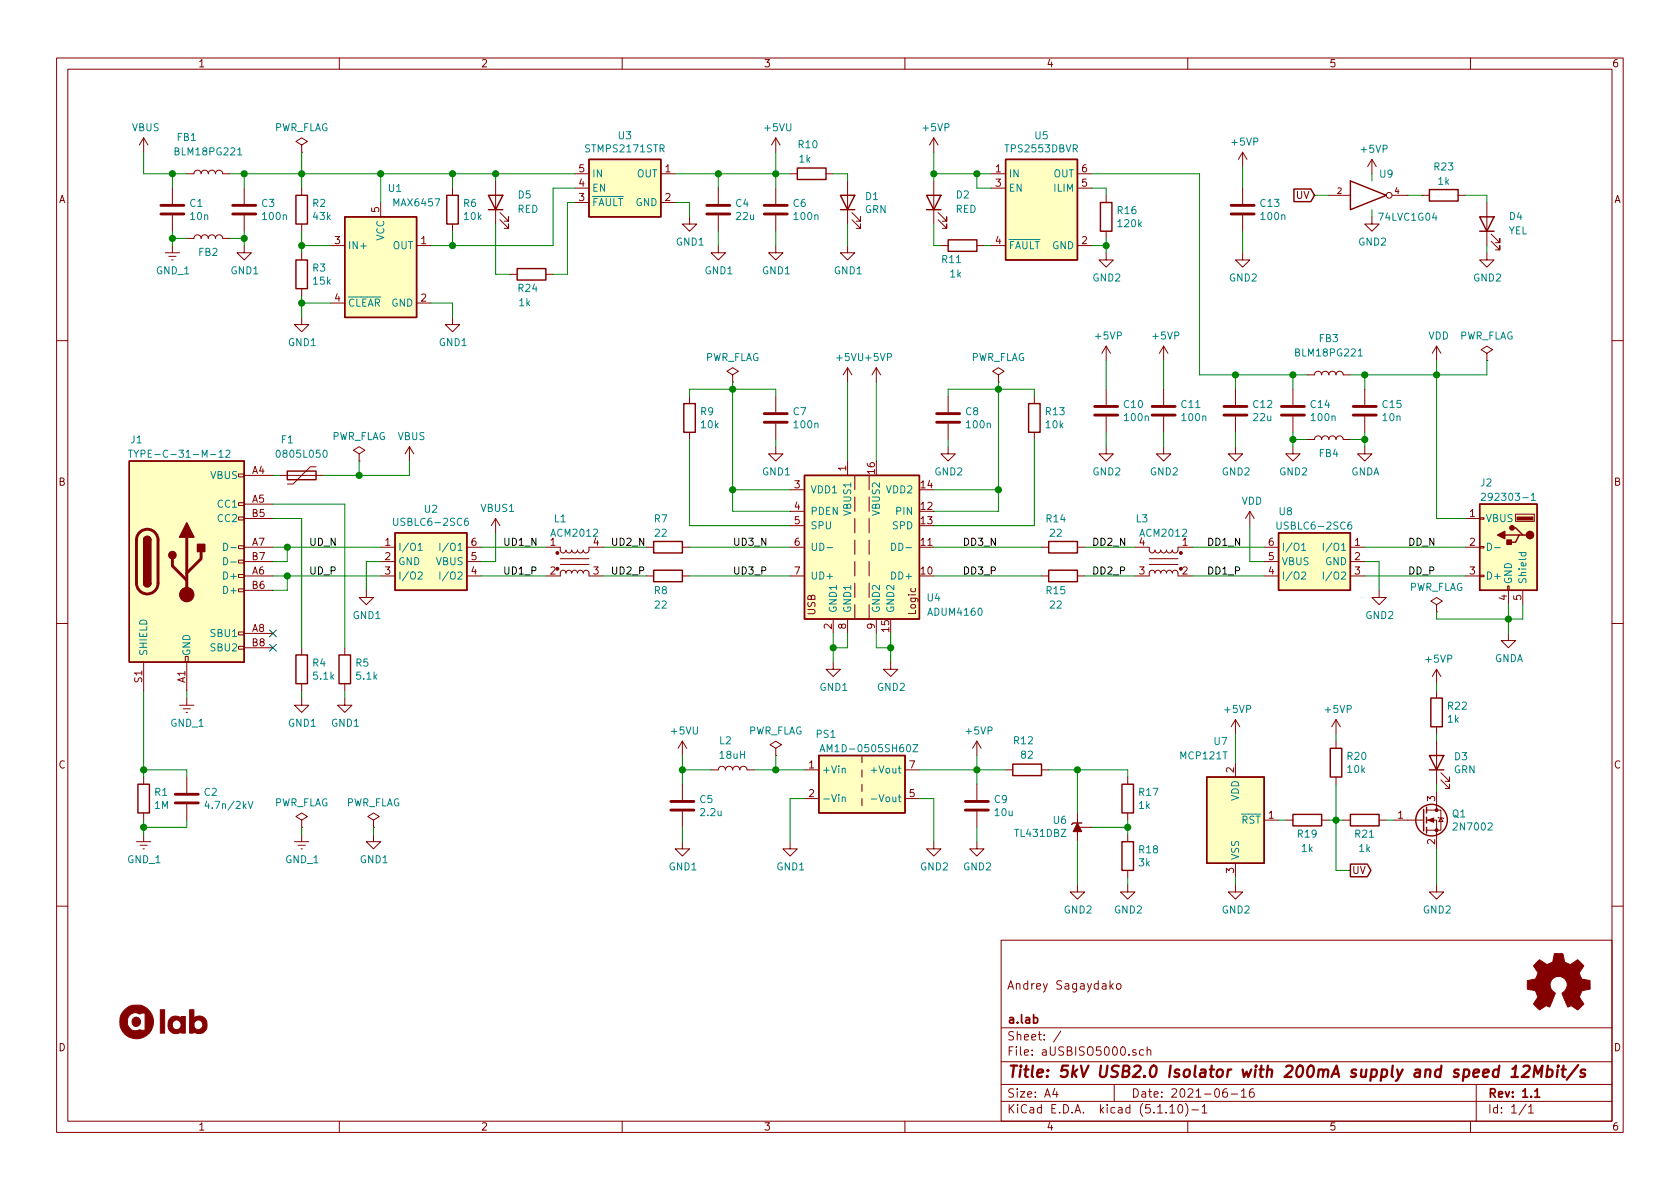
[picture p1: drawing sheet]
<svg xmlns="http://www.w3.org/2000/svg" width="297mm" height="210mm" viewBox="0 0 297 210" stroke-linecap="round" stroke-linejoin="round" font-family="sans-serif">
<g fill="none" stroke="#840000" stroke-width=".18">
<path d="M10 10.3h277v189.9h-277zM12 12.2h273v186.1h-273zM60 10.3v1.9M110 10.3v1.9M160 10.3v1.9M210 10.3v1.9M260 10.3v1.9M25.4 24.4l-.8 1.2M25.4 24.4v2.5M25.4 24.4l.8 1.2M30.5 33.3v2.8M30.5 38.1v2.8"/>
<path d="M33 30.7h1.3a.63 .63 0 0 1 .6-.6 .63 .63 0 0 1 .7 .6 .63 .63 0 0 1 .6-.6 .63 .63 0 0 1 .6 .6 .63 .63 0 0 1 .7-.6 .63 .63 0 0 1 .6 .6 .63 .63 0 0 1 .6-.6 .63 .63 0 0 1 .7 .6h1.2M43.2 33.3v2.8M43.2 38.1v2.8M53.3 25.6l1.1-.6-1.1-.6-1 .6 1 .6v1.3M53.3 26.9h.1M53.3 33.3v1.2M53.3 39.6v1.3M67.3 35.8v2.5M80 33.3v1.2M80 39.6v1.3M87.6 32v7.6M88.4 38.9l1.5 1.5v-.8v.8h-.7"/>
<path d="M88.4 37.6l1.5 1.5v-.8v.8h-.7M101.6 30.7h2.5M101.6 33.3h2.5M101.6 35.8h2.5M116.8 30.7h2.6M116.8 35.8h2.6M121.9 38.3v1.3h1.3l-1.3 1.3-1.3-1.3h1.3M127 33.3v2.8M127 38.1v2.8M137.2 24.4l-.8 1.2M137.2 24.4v2.5M137.2 33.3v2.8"/>
<path d="M137.2 38.1v2.8M137.2 24.4l.7 1.2M139.7 30.7h1.3M146 30.7h1.3M149.9 32v7.6M150.6 38.9l1.5 1.5v-.8v.8h-.7M150.6 37.6l1.5 1.5v-.8v.8h-.7M165.1 24.4v2.5M165.1 32v7.6M165.1 24.4l-.8 1.2M165.1 24.4l.8 1.2M165.9 38.9l1.5 1.5v-.8v.8h-.8"/>
<path d="M165.9 37.6l1.5 1.5v-.8v.8h-.8M175.3 30.7h2.5M175.3 33.3h2.5M190.5 30.7h2.5M190.5 33.3h2.5M195.6 34.5v1.3M219.7 26.9v2.6M219.7 33.3v2.8M219.7 38.1v2.8M219.7 26.9l-.8 1.3M219.7 26.9l.8 1.3M234.9 34.5h3.9"/>
<path d="M242.6 38.3v1.3h1.2l-1.2 1.3-1.3-1.3h1.3M242.6 28.2l-.8 1.3M242.6 28.2v2.5M242.6 28.2l.7 1.3M246.1 34.5h2.8M251.5 34.5h1.2M257.8 34.5h1.3M262.9 35.8v7.6M29.2 44.7h2.5M29.8 45.3h1.3M30.4 46h.2M30.5 43.4v1.3"/>
<path d="M33 42.2h1.3a.63 .63 0 0 1 .6-.7 .63 .63 0 0 1 .7 .7 .63 .63 0 0 1 .6-.7 .63 .63 0 0 1 .6 .7 .63 .63 0 0 1 .7-.7 .63 .63 0 0 1 .6 .7 .63 .63 0 0 1 .6-.7 .63 .63 0 0 1 .7 .7h1.2M43.2 43.4v1.3h1.2l-1.2 1.3-1.3-1.3h1.3M53.3 56.1v1.3h1.3l-1.3 1.3-1.2-1.3h1.2M53.3 44.7v1.3M53.3 51v1.3M58.4 43.4h2.6M58.4 53.6h2.6M73.7 43.4h2.5M73.7 53.6h2.5M80 56.1v1.3h1.3l-1.3 1.3-1.3-1.3h1.3M90.2 48.5h1.2M96.5 48.5h1.3"/>
<path d="M127 43.4v1.3h1.3l-1.3 1.3-1.3-1.3h1.3M137.2 43.4v1.3h1.2l-1.2 1.3-1.3-1.3h1.3M149.9 43.4v1.3h1.2l-1.2 1.3-1.3-1.3h1.3M166.4 43.4h1.2M172.7 43.4h1.3M175.3 43.4h2.5M190.5 43.4h2.5M195.6 44.7v1.3h1.2l-1.2 1.2-1.3-1.2h1.3M195.6 40.9v1.3M219.7 44.7v1.3h1.3l-1.3 1.2-1.3-1.2h1.3M262.9 44.7v1.3h1.3l-1.3 1.2-1.3-1.2h1.3M263.7 42.7l1.5 1.5v-.8v.8h-.8"/>
<path d="M263.7 41.4l1.5 1.5v-.7v.7h-.8M10 60.2h2M72.4 79l-.8 1.3M72.4 79v2.5M72.4 79l.8 1.3M121.9 70.1v1.3M121.9 76.4v1.3M129.5 66.3l1.1-.6-1.1-.7-1 .7 1 .6v1.3M129.5 67.6h.1M137.2 79v1.3h1.2l-1.2 1.2-1.3-1.2h1.3M137.2 70.1v2.8M137.2 74.9v2.8"/>
<path d="M149.9 65v2.6M149.9 65l-.8 1.3M149.9 65l.7 1.3M154.9 65l-.7 1.3M154.9 65v2.6M154.9 65l.8 1.3M167.6 79v1.3h1.3l-1.3 1.2-1.2-1.2h1.2M167.6 70.1v2.8M167.6 74.9v2.8M176.5 66.3l1-.6-1-.7-1 .7 1 .6v1.3M176.5 67.6h.1M182.9 70.1v1.3"/>
<path d="M182.9 76.4v1.3M195.6 79v1.3h1.2l-1.2 1.2-1.3-1.2h1.3M195.6 61.2l-.8 1.3M195.6 61.2v2.5M195.6 68.8v2.8M195.6 73.7v2.7M195.6 61.2l.7 1.3M205.7 79v1.3h1.3l-1.3 1.2-1.2-1.2h1.2M205.7 61.2l-.7 1.3M205.7 61.2v2.5M205.7 68.8v2.8M205.7 73.7v2.7"/>
<path d="M205.7 61.2l.8 1.3M218.4 79v1.3h1.3l-1.3 1.2-1.2-1.2h1.2M218.4 68.8v2.8M218.4 73.7v2.7M228.6 79v1.3h1.3l-1.3 1.2-1.3-1.2h1.3M228.6 68.8v2.8M228.6 73.7v2.7M231.1 66.3h1.3a.63 .63 0 0 1 .6-.6 .63 .63 0 0 1 .7 .6 .63 .63 0 0 1 .6-.6 .63 .63 0 0 1 .6 .6 .63 .63 0 0 1 .7-.6 .63 .63 0 0 1 .6 .6 .63 .63 0 0 1 .7-.6 .63 .63 0 0 1 .6 .6h1.3M231.1 77.7h1.3a.63 .63 0 0 1 .6-.6 .63 .63 0 0 1 .7 .6 .63 .63 0 0 1 .6-.6 .63 .63 0 0 1 .6 .6 .63 .63 0 0 1 .7-.6 .63 .63 0 0 1 .6 .6 .63 .63 0 0 1 .7-.6 .63 .63 0 0 1 .6 .6h1.3M241.3 79v1.3h1.3l-1.3 1.2-1.3-1.2h1.3M241.3 68.8v2.8M241.3 73.7v2.7"/>
<path d="M254 61.2v2.5M254 61.2l-.8 1.3M254 61.2l.8 1.3M262.9 62.5l1-.7-1-.6-1 .6 1 .7v1.2M262.9 63.7h.1M285 60.2h2M42.2 99.1h1v.5h-1zM42.2 96.5h1v.5h-1zM42.2 91.4h1v.5h-1zM42.2 88.9h1v.5h-1zM42.2 83.8h1v.5h-1zM43.2 96.8h5.1"/>
<path d="M43.2 91.7h5.1M43.2 84.1h5.1M43.2 89.1h5.1M43.2 99.3h5.1M49.5 84.1h7.6M55.9 82.5h-1l-3.1 3.1h-1M63.5 80.3l1-.7-1-.6-1 .6 1 .7v1.2M63.5 81.5h.1M67.3 96.8h2.5M67.3 99.3h2.5M82.5 96.8h2.6M82.5 99.3h2.6"/>
<path d="M87.6 91.7v2.5M87.6 91.7l-.7 1.3M87.6 91.7l.8 1.3M96.5 96.8h2.6v.7l.4 .3 .4-.1 .2-.4 .1 .3 .3 .2 .4-.1 .2-.4 .1 .3 .3 .2 .4-.1 .2-.4 .3 .5 .5-.1 .2-.4 .2 .4 .4 .1 .4-.3v-.7h2.6M99.1 98.8h5M99.1 99.8h5M114.3 96.8h1.3M120.6 96.8h1.3M139.7 96.8h2.5M139.7 86.6h2.5M139.7 90.4h2.5M139.7 93h2.5"/>
<path d="M149.9 81.5v2.6M151.1 84.1v2.5M151.1 91.7v2.5M151.1 95.5v2.5M151.1 99.3v2.5M153.7 84.1v2.5M153.7 91.7v2.5M153.7 95.5v2.5M153.7 99.3v2.5M184.1 96.8h1.3M190.5 96.8h1.3M200.7 96.8h2.5v.7l.4 .3 .4-.1 .2-.4 .1 .3 .3 .2 .4-.1 .2-.4 .1 .3 .4 .2 .3-.1 .2-.4 .4 .5 .5-.1 .2-.4 .1 .4 .5 .1 .4-.3v-.7h2.5"/>
<path d="M203.2 98.8h5.1M203.2 99.8h5.1M221 90.4l-.8 1.3M221 90.4v2.6M221 90.4l.7 1.3M223.5 96.8h2.6M223.5 99.3h2.6M238.8 96.8h2.5M238.8 99.3h2.5M259.1 96.8h2.5M259.1 91.7h2.5M261.6 96.6h.8v.3h-.8z"/>
<path d="M261.6 91.6h.8v.2h-.8zM268 90.9h3.3v1.3h-3.3zM10 110.3h2M25.4 117.1v5.1M32.8 116.1h.5v1h-.5zM33 117.1v5.1M42.2 114.3h1v.5h-1zM42.2 111.8h1v.5h-1zM42.2 104.1h1v.5h-1zM42.2 101.6h1v.5h-1zM43.2 101.8h5.1M43.2 112h5.1"/>
<path d="M43.2 104.4h5.1M43.2 114.5h5.1M53.3 114.5v1.3M61 114.5v1.3M64.8 104.4v1.3h1.2l-1.2 1.2-1.3-1.2h1.3M67.3 101.8h2.5M82.5 101.8h2.6M96.5 101.8h2.6v-.6l.4-.4 .4 .2 .2 .3 .1-.3 .3-.2 .4 .2 .2 .3 .1-.3 .3-.2 .4 .2 .2 .3 .1-.3 .3-.2 .4 .2 .2 .3 .2-.4 .4-.1 .4 .4v.6h2.6M114.3 101.8h1.3M120.6 101.8h1.3M139.7 101.8h2.5M147.3 117.1v1.3h1.3l-1.3 1.2-1.3-1.2h1.3"/>
<path d="M147.3 109.5v2.5M149.9 109.5v2.5M151.1 103.1v2.6M151.1 106.9v2.6M153.7 106.9v2.6M154.9 109.5v2.5M157.5 117.1v1.3h1.2l-1.2 1.2-1.3-1.2h1.3M184.1 101.8h1.3M190.5 101.8h1.3M200.7 101.8h2.5v-.6l.4-.4 .4 .2 .2 .3 .1-.3 .3-.2 .5 .2 .1 .3 .2-.3 .2-.2 .5 .2 .1 .3 .2-.3 .3-.2 .4 .2 .2 .3 .2-.4 .3-.1 .5 .4v.6h2.5M223.5 101.8h2.6M238.8 101.8h2.5"/>
<path d="M243.8 104.4v1.3h1.3l-1.3 1.2-1.2-1.2h1.2M254 106.9l1-.6-1-.6-1 .6 1 .6v1.3M254 108.2h.1M254 118.4v2.5M254 118.4l-.8 1.2M254 118.4l.8 1.2M259.1 101.8h2.5M261.6 101.7h.8v.3h-.8zM266.6 103.6h.2v.8h-.2zM266.7 112v1.3h1.3l-1.3 1.2-1.3-1.2h1.3M266.7 104.4v2.5M269.2 104.4v2.5"/>
<path d="M285 110.3h2M25.4 137.4v1.3M31.7 124.7h2.6M32.4 125.3h1.3M32.9 126h.2M33 123.4v1.3M33 137.4v2.8M53.3 123.4v1.3h1.3l-1.3 1.3-1.2-1.3h1.2M53.3 120.9v1.3M61 123.4v1.3h1.2l-1.2 1.3-1.3-1.3h1.3M61 120.9v1.3M120.6 131.1v2.5"/>
<path d="M120.6 138.7v2.8M120.6 131.1l-.7 1.2M120.6 131.1l.8 1.2M125.7 136.1h1.3a.63 .63 0 0 1 .6-.6 .63 .63 0 0 1 .7 .6 .63 .63 0 0 1 .6-.6 .63 .63 0 0 1 .6 .6 .63 .63 0 0 1 .7-.6 .63 .63 0 0 1 .6 .6 .63 .63 0 0 1 .6-.6 .63 .63 0 0 1 .7 .6h1.2M137.2 132.3l1-.6-1-.6-1.1 .6 1.1 .6v1.3M137.2 133.6h.1M142.2 136.1h2.6M152.4 133.6v1.3M152.4 136.1v1.3M152.4 138.7v1.2M160 136.1h2.6M172.7 131.1l-.7 1.2"/>
<path d="M172.7 131.1v2.5M172.7 138.7v2.8M172.7 131.1l.8 1.2M177.8 136.1h1.3M184.1 136.1h1.3M199.4 137.4v1.3M218.4 127.2v2.6M218.4 134.9v2.5M218.4 127.2l-.7 1.3M218.4 127.2l.8 1.3M236.2 127.2v2.6M236.2 131.1v1.2"/>
<path d="M236.2 137.4v1.3M236.2 127.2l-.7 1.3M236.2 127.2l.8 1.3M254 122.2v1.2M254 128.5v1.3M254 131.1v7.6M254 139.9v3.4M254.8 137.9l1.5 1.5v-.7v.7h-.8M254.8 136.6l1.5 1.6v-.8v.8h-.8M24.1 148.8h2.6M24.8 149.5h1.2M25.3 150.1h.2"/>
<path d="M25.4 143.8v1.2M25.4 147.6v1.2M33 142.2v2.8M52.1 148.8h2.5M52.7 149.5h1.3M53.2 150.1h.3M53.3 145l1.1-.6-1.1-.6-1 .6 1 .6v1.3M53.3 146.3h.1M53.3 147.6v1.2M66 147.6v1.2h1.3l-1.3 1.3-1.2-1.3h1.2M66 145l1.1-.6-1.1-.6-1 .6 1 .6v1.3M66 146.3h.1"/>
<path d="M120.6 148.8v1.3h1.3l-1.3 1.3-1.2-1.3h1.2M120.6 143.5v2.8M139.7 148.8v1.3h1.3l-1.3 1.3-1.3-1.3h1.3M142.2 141.2h2.6M152.4 141.2v1.3M160 141.2h2.6M165.1 148.8v1.3h1.3l-1.3 1.3-1.3-1.3h1.3M172.7 148.8v1.3h1.3l-1.3 1.3-1.3-1.3h1.3M172.7 143.5v2.8M190.5 145v2.6M190.5 156.5v1.2h1.3l-1.3 1.3-1.3-1.3h1.3M190.5 143.8v5"/>
<path d="M190.5 146.3h2.5M199.4 156.5v1.2h1.3l-1.3 1.3-1.3-1.3h1.3M199.4 143.8v1.2M199.4 147.6v1.2M199.4 153.9v1.3M218.4 156.5v1.2h1.3l-1.3 1.3-1.2-1.3h1.2M218.4 152.6v2.6M223.5 145h2.6M227.3 145h1.3M233.7 145h1.2M237.5 145h1.3M243.8 145h1.3"/>
<path d="M246.4 145h5.3M252.2 145h1.8v5.1M252.2 143.3h2.6v3.5h-2.6M254 156.5v1.2h1.3l-1.3 1.3-1.3-1.3h1.3M254.3 144.5l.1 .1h.7l.2 .2M254.8 144.6l.3 .7h-.7zM10 160.2h2M177 166.3h108v32h-108zM196.4 174.4l.4 .5M196.8 173.9l-.5 .6M197.5 174.1l.2-.2 .4 .2v.7l-.2 .1-.4-.1zM285 160.2h2"/>
<path d="M60 198.3v1.9M110 198.3v1.9M160 198.3v1.9M177 194.8h108M177 191.8h108M177 187.8h108M177 181.8h108M186.5 192.5l-.4 1h1M186.8 193v1M187.6 182.3l-1.3 2M197 191.8v3M200.8 185.7a.37 .37 0 0 0-.5 .1v.2l.5 .2 .1 .1-.2 .3-.4-.1"/>
<path d="M202.2 185.7l-.4-.1-.3 .3v.6l.3 .1 .4-.1M202.8 185.7h.1a.37 .37 0 0 1 .6 .1v.8M202.8 185.1v1.5M206.8 195.8l.5-.5v1.5M206.8 196.8h.9M208.5 195.4l.1-.1a.8 .8 0 0 1 .5 .8 .8 .8 0 0 1-.5 .7 1 1 0 0 1-.1-1.4zM209.6 195.1a1.71 1.71 0 0 1 0 2.3M210 198.3v1.9M210.7 196.3h1.2M212.5 195.8l.5-.5v1.5M212.5 196.8h.9M216.9 192.5a.62 .62 0 0 0-.7 .7l.1 .7 .2 .1 .5-.1v-.5l-.1-.2-.4-.1-.3 .3"/>
<path d="M217.7 193.5h1.1M219.5 193l.4-.5v1.5M219.5 194h.8M221.6 192.5a.59 .59 0 0 0-.7 .7l.1 .7 .2 .1 .5-.1 .1-.5-.2-.2-.4-.1-.3 .3M260 198.3v1.9M261 191.8v6.5M269.8 195.2l-1.2 2M270.3 195.8l.4-.5v1.5M270.3 196.8h.8"/>
<circle cx="245.6" cy="34.5" r=".51"/>
</g>
<path d="M182.8 180l.4-.1 .3 .3-.2 .6h-.5M271.4 193l.4-.5v1.5M271.4 194h.8" fill="none" stroke="#840000" stroke-width=".3"/>
<path d="M267.2 190.4h1.2M267.4 189l.6-.6-.2 2M269.4 188.6l.3-.2h.5l.2 .2 .1 .4-.2 .3-1.3 1.1h1.3M271.1 190.4l.3-2 .5 1.5 .8-1.5-.2 2M273.6 189.2a.68 .68 0 0 1 .8 .1v.8a.66 .66 0 0 1-.9 .2M273.7 188.4l-.3 2M275.4 189.1l-.1 1.3M275.5 188.4l-.1 .1 .1 .1v-.2v.2M276.1 189.1h.8M276.5 188.4l-.2 1.8v.1l.4 .1M279 188.3l-2 2.6M280.3 189.2l-.5-.1-.2 .1-.1 .3 .2 .3 .5 .1 .1 .3-.2 .1-.2 .1-.5-.1" fill="none" stroke="#840000" stroke-width=".41"/>
<g fill="none" stroke="#840000" stroke-width=".25">
<path d="M52.3 34.5h2.1v5.1h-2.1zM61 38.3h12.7v17.8h-12.7zM79 34.5h2v5.1h-2zM86.4 34.5h2.5l-1.3 2.6zM86.4 37.1h2.5M104.1 28.2h12.7v10.1h-12.7zM141 29.7h5v2h-5zM148.6 34.5h2.5l-1.2 2.6zM148.6 37.1h2.5M163.8 34.5h2.6l-1.3 2.6zM163.8 37.1h2.6M177.8 28.2h12.7v17.8h-12.7z"/>
<path d="M194.6 35.8h2v5.1h-2zM228.8 33.4h3l.6 1.1-.6 1.2h-3zM238.8 32l6.3 2.5-6.3 2.6zM252.7 33.5h5.1v2.1h-5.1zM261.6 38.3h2.6l-1.3 2.6zM52.3 46h2.1v5h-2.1zM91.4 47.5h5.1v2h-5.1zM167.6 42.4h5.1v2h-5.1zM261.6 40.9h2.6M120.9 71.4h2v5h-2zM181.9 71.4h2v5h-2zM22.9 81.5h20.3v35.6h-20.3z"/>
<path d="M25.4 95.5a.63 .63 0 0 1 .6-.6 .63 .63 0 0 1 .7 .6M50.8 83.3h5.1v1.5h-5.1zM69.8 94.2h12.7v10.2h-12.7zM115.6 95.8h5v2h-5zM142.2 84.1h20.4v25.4h-20.4zM185.4 95.8h5.1v2h-5.1zM226.1 94.2h12.7v10.2h-12.7zM261.6 89.1h10.2v15.3h-10.2zM266.1 94.6h2.5M267.3 93.3h.7l1.2 1.3h.7M269.2 94.6h-.6l-.6 1.3h-1.3M25.4 103.1a.63 .63 0 0 0 .6 .7 .63 .63 0 0 0 .7-.7"/>
<path d="M52.3 115.8h2.1v5.1h-2.1zM59.9 115.8h2.1v5.1h-2.1zM115.6 100.8h5v2.1h-5zM185.4 100.8h5.1v2.1h-5.1zM24.4 138.7h2v5.1h-2zM144.8 133.6h15.2v10.2h-15.2zM179.1 135.1h5v2.1h-5zM198.4 138.7h2v5.1h-2zM213.4 137.4h10.1v15.2h-10.1zM235.2 132.3h2v5.1h-2zM252.7 133.6h2.6l-1.3 2.5zM252.7 136.1h2.6"/>
<path d="M253 123.4h2v5.1h-2zM191.3 145.5h-1.6l-.2 .3M198.4 148.8h2v5.1h-2zM228.6 144h5.1v2h-5.1zM238.8 144h5v2h-5zM238.8 152.8h3l.6 1.1-.6 1.1h-3zM251.7 143.1v3.8M252.2 142.7v1.1M252.2 144.5v1M252.2 146.3v1"/>
<circle cx="253.1" cy="145" r="2.79"/>
</g>
<g fill="#ffffc2" stroke="#ffffc2" stroke-width=".18">
<path d="M61 38.3h12.7v17.8h-12.7z"/>
<path d="M144.8 133.6h15.2v10.2h-15.2z"/>
<path d="M213.4 137.4h10.1v15.2h-10.1z"/>
<path d="M261.6 89.1h10.2v15.3h-10.2z"/>
<path d="M177.8 28.2h12.7v17.8h-12.7z"/>
<path d="M104.1 28.2h12.7v10.1h-12.7z"/>
<path d="M22.9 81.5h20.3v35.6h-20.3z"/>
<path d="M142.2 84.1h20.4v25.4h-20.4z"/>
<path d="M226.1 94.2h12.7v10.2h-12.7z"/>
<path d="M69.8 94.2h12.7v10.2h-12.7z"/>
</g>
<g fill="none" stroke="#840000" stroke-width=".51">
<path d="M28.4 37.8h4.1M28.4 36.3h4.1M41.1 37.8h4.1M41.1 36.3h4.1M125 37.8h4M125 36.3h4M135.1 37.8h4.1M135.1 36.3h4.1M217.7 37.8h4M217.7 36.3h4M135.1 74.7h4.1M135.1 73.1h4.1"/>
<path d="M165.6 74.7h4.1M165.6 73.1h4.1M193.5 73.4h4.1M193.5 71.9h4.1M203.7 73.4h4.1M203.7 71.9h4.1M216.4 73.4h4.1M216.4 71.9h4.1M226.6 73.4h4M226.6 71.9h4M239.3 73.4h4M239.3 71.9h4"/>
<path d="M24.6 94.3a1.9 1.9 0 0 1 2.1-.6 1.9 1.9 0 0 1 1.2 1.8v7.6a1.9 1.9 0 0 1-1.9 1.9 1.9 1.9 0 0 1-1.9-1.9v-7.8l.1-.5zM30.5 98.8v1.3l2.5 2.5M33 95v10.2M35.6 97.5v1.3l-2.6 2.5M31 142h4.1M31 140.5h4.1M118.6 143.3h4.1M118.6 141.7h4.1M170.7 143.3h4.1M170.7 141.7h4.1"/>
</g>
<g fill="none" stroke="#008484" stroke-width=".18">
<path d="M42 27.4h.7M22.7 79.6h.7M23.1 79.6v1.3M23.7 79.6l.4 .7 .4-.7M39.9 79.7l.5-.1 .3 .4-.8 .9h.8M57.3 79.7l.1-.1a.67 .67 0 0 1 .5 .6 .67 .67 0 0 1-.5 .7 .83 .83 0 0 1-.1-1.2zM240.1 63h.8M24.1 80.3v.6M38.7 80.9h.7M39.5 96.1a.64 .64 0 0 1 .8 .6 .64 .64 0 0 1-.8 .6zM39.5 98.6a.64 .64 0 0 1 .8 .6 .64 .64 0 0 1-.8 .7zM40.8 96.8h1"/>
<path d="M40.8 99.4h1M69.6 91.6v1.1l.2 .2h.4l.1-.2v-1.1M73.9 96.4l.4-.3v1.2M73.9 97.3h.8M77.8 96.1v1.2M79.3 96l-1.1 1.6M82.7 91.6l-.4 .1a.87 .87 0 0 0 0 1.2l.5-.1v-.6l-.5-.1-.2 .3M146.2 96.8h1M157.7 96.1a.64 .64 0 0 1 .7 .6 .64 .64 0 0 1-.7 .6zM225.8 92.3v1l.2 .3 .4-.1 .1-.2v-1M230.1 96.4l.4-.3v1.2M230.1 97.3h.8"/>
<path d="M234 96.1v1.2M235.5 96l-1.1 1.6M238.9 92.3l-.4 .1a.87 .87 0 0 0 0 1.2l.5-.2v-.5l-.5-.1-.2 .2M261.9 87.3l.5-.1 .2 .1v.3v.2l-.8 .7h.8M263 96.1a.64 .64 0 0 1 .7 .6 .64 .64 0 0 1-.7 .6zM264.3 96.8h1M268.5 97.7h1.3M269 97.7v.4l.2 .2 .5-.1v-.5M270.7 87.6l.4-.4v1.3M270.7 88.5h.8M73.9 101.3l.5-.2 .3 .4-.1 .2-.7 .7h.8M77.8 101.1v1.3"/>
<path d="M79.3 101.1l-1.1 1.6M79.7 101.3a.45 .45 0 0 1 .7 0 .88 .88 0 0 1-.2 1.1h-.4a1.07 1.07 0 0 1-.1-1.1zM81 101.3l.5-.2 .2 .2v.2v.2l-.8 .7h.8M230.1 101.3l.5-.2 .3 .4-.1 .2-.7 .7h.8M234 101.1v1.3M235.5 101.1l-1.1 1.6M235.9 101.3a.45 .45 0 0 1 .8 0 .88 .88 0 0 1-.3 1.1h-.4a1.07 1.07 0 0 1-.1-1.1zM237.2 101.3l.5-.2 .2 .2v.2v.2l-.8 .7h.8M145 132.9l.4-1.2 .4 1.2M145.1 132.6h.6M148.9 136l.2-.1h.3l.1 .8M161.4 131.7h.9l-.9 1.2h.9"/>
<path d="M36.6 141.7l-.4 .8h.8M43.9 141.7l.4 1.3 .4-1.3M148.9 141.1l.2-.2 .3 .1 .1 .8M154.1 141.3h.9"/>
</g>
<g fill="#840000" stroke="#840000" stroke-width=".18">
<path d="M190.5 145.5l.8 1.6h-1.6z"/>
<path d="M268.2 91.4h2.8v.5h-2.8z"/>
<path d="M28.3 178.6h.8v4.1h-.8z"/>
<path d="M33.5 178.6h.8v1.4a1.46 1.46 0 0 1 1.7-.1 1.46 1.46 0 0 1 .6 1.7 1.44 1.44 0 0 1-2.2 1l-.9 .1v-1.5h.8a.81 .81 0 0 0 1.2 .7 .81 .81 0 0 0 0-1.4 .78 .78 0 0 0-.8 0 .78 .78 0 0 0-.4 .7h-.8z"/>
<path d="M30.1 180.1a1.57 1.57 0 0 1 1.9-.2l.1-.1h.7v2.9l-.8-.1a1.55 1.55 0 0 1-2.3-1.3h.7a.8 .8 0 0 0 1.1 .7 .8 .8 0 0 0 .4-1.2 .8 .8 0 0 0-1.3-.1l-.2 .6h-.7a1.47 1.47 0 0 1 .4-1.2z"/>
<path d="M22 178.6a2.99 2.99 0 0 1 4.7 .4 2.99 2.99 0 0 1-1.5 4.5 2.99 2.99 0 0 1-4-2.3v-.5h1.3a1.5 1.5 0 0 0 .7 1.4 1.5 1.5 0 0 0 1.6 0l.9 .1v-3.1l-.7 .1-.2 .1a1.45 1.45 0 0 0-1.6 0 1.45 1.45 0 0 0-.7 1.4h-1.3l.2-1.2z"/>
<path d="M271.7 170.2l.5-.5 .9 .6a.62 .62 0 0 0 1 0l.2-.1a1.62 1.62 0 0 0 .5-1.3l.1-.3 1.4 .1 .2 .7a.74 .74 0 0 0 .7 1l.5 .2 1.3-.9 1 1.1-.4 .6a.75 .75 0 0 0-.1 1.2l.2 .5 1.4 .3 .1 1.5-1.5 .3v.1a1.23 1.23 0 0 0-.3 1.2l.6 1-.1 .2-1 .9-.8-.6a.54 .54 0 0 0-.8 .1l-1.1-2.4a2.33 2.33 0 0 0 .9-1.9 1.54 1.54 0 0 0-2.5-.7 1.54 1.54 0 0 0 .4 2.5l-1.1 2.5a.69 .69 0 0 0-1.1 .1l-.6 .4-1.1-1.1 .8-1.2-.2-.5a.71 .71 0 0 0-.9-.7l-.7-.2v-1.5l.4-.1a1.11 1.11 0 0 0 1.2-.7 .72 .72 0 0 0-.2-1.2l-.4-.6z"/>
<path d="M252.5 145l1-.4v.8z"/>
<circle cx="24.1" cy="180.7" r=".79"/>
<circle cx="254" cy="146.8" r=".25"/>
<circle cx="254" cy="143.3" r=".25"/>
<circle cx="98.6" cy="97.8" r=".25"/>
<circle cx="208.8" cy="97.8" r=".25"/>
<circle cx="33" cy="105.2" r="1.27"/>
</g>
<g fill="#840000" stroke="#840000" stroke-width=".25">
<path d="M266.4 95.5h.8v.8h-.8z"/>
<path d="M264.8 94.6l1.3-.6v1.2z"/>
<path d="M25.4 103.1h1.3a.63 .63 0 0 1-.7 .7 .63 .63 0 0 1-.6-.7z"/>
<path d="M25.6 95a.63 .63 0 0 1 .7-.1 .63 .63 0 0 1 .4 .6h-1.3z"/>
<path d="M25.4 95.5h1.3v7.6h-1.3z"/>
<path d="M34.9 96.3h1.3v1.2h-1.3z"/>
<path d="M33 92.5l1.3 2.5h-2.6z"/>
<circle cx="270.5" cy="94.6" r=".63"/>
<circle cx="267.3" cy="93.3" r=".38"/>
<circle cx="30.5" cy="98.2" r=".63"/>
</g>
<g fill="none" stroke="#008400" stroke-width=".18">
<path d="M25.4 26.9v3.8h7.6M30.5 30.7v2.6M40.6 30.7h61M43.2 30.7v2.6M53.3 26.9v6.4M67.3 30.7v5.1M80 30.7v2.6M87.6 30.7v1.3M87.6 39.6v8.9h2.6M101.6 33.3h-3.8v10.1h-21.6M101.6 35.8h-1.3v12.7h-2.5M119.4 30.7h20.3"/>
<path d="M119.4 35.8h2.5v2.5M127 30.7v2.6M137.2 26.9v6.4M147.3 30.7h2.6v1.3M149.9 39.6v3.8M165.1 30.7h10.2M165.1 39.6v3.8h1.3M165.1 26.9v5.1M172.7 30.7v2.6h2.6M193 30.7h19.1v35.6h19M193 33.3h2.6v1.2M219.7 29.5v3.8"/>
<path d="M232.4 34.5h2.5M242.6 30.7v1.3M242.6 37.1v1.2M248.9 34.5h2.6M259.1 34.5h3.8v1.3M30.5 42.2h2.5M30.5 40.9v2.5M40.6 42.2h2.6M43.2 40.9v2.5M53.3 40.9v3.8M53.3 52.3v3.8M53.3 43.4h5.1"/>
<path d="M53.3 53.6h5.1M76.2 53.6h3.8v2.5M80 40.9v2.5M127 40.9v2.5M137.2 40.9v2.5M174 43.4h1.3M193 43.4h2.6M195.6 42.2v2.5M219.7 40.9v3.8M262.9 43.4v1.3M121.9 70.1v-1.3h15.3v1.3M121.9 77.7v15.3h17.8"/>
<path d="M129.5 67.6v22.8h10.2M137.2 77.7v1.3M149.9 67.6v13.9M154.9 67.6v13.9M167.6 70.1v-1.3h15.3v1.3M167.6 77.7v1.3M176.5 67.6v22.8h-11.4M182.9 77.7v15.3h-17.8M195.6 63.7v5.1M195.6 76.4v2.6M205.7 63.7v5.1M205.7 76.4v2.6"/>
<path d="M218.4 66.3v2.5M218.4 76.4v2.6M228.6 77.7h2.5M228.6 66.3v2.5M228.6 76.4v2.6M238.8 77.7h2.5M241.3 66.3v2.5M241.3 76.4v2.6M254 63.7v28h5.1M262.9 63.7v2.6h-24.1M48.3 91.7h5v22.8M48.3 96.8h19"/>
<path d="M48.3 89.1h12.7v25.4M48.3 84.1h1.2M50.8 96.8v2.5h-2.5M63.5 81.5v2.6M67.3 99.3h-2.5v5.1M72.4 81.5v2.6h-15.3M85.1 96.8h11.4M87.6 94.2v5.1h-2.5M106.7 96.8h7.6M121.9 96.8h17.8M129.5 86.6h10.2M165.1 96.8h19"/>
<path d="M165.1 86.6h11.4M191.8 96.8h8.9M210.8 96.8h12.7M221 93v6.3h2.5M241.3 99.3h2.5v5.1M241.3 96.8h17.8M48.3 101.8h19M50.8 101.8v2.6h-2.5M85.1 101.8h11.4M106.7 101.8h7.6M121.9 101.8h17.8M147.3 112v5.1"/>
<path d="M149.9 112v2.5h-2.6M154.9 112v2.5h2.6M157.5 112v5.1M165.1 101.8h19M191.8 101.8h8.9M210.8 101.8h12.7M241.3 101.8h17.8M266.7 106.9v5.1M269.2 106.9v2.6h-15.2v-1.3M25.4 136.1h7.6v1.3M25.4 122.2v15.2M33 122.2v1.2"/>
<path d="M53.3 122.2v1.2M61 122.2v1.2M120.6 136.1h5.1M120.6 133.6v5.1M133.3 136.1h8.9M137.2 133.6v2.5M162.6 136.1h15.2M172.7 133.6v5.1M185.4 136.1h14v1.3M190.5 136.1v7.7M218.4 129.8v5.1M236.2 129.8v1.3"/>
<path d="M236.2 138.7v15.2h2.6M254 120.9v1.3M254 129.8v1.3M254 138.7v1.2M25.4 145v2.6M33 145v1.3h-7.6M53.3 146.3v1.3M66 146.3v1.3M120.6 146.3v2.5M142.2 141.2h-2.5v7.6M162.6 141.2h2.5v7.6M172.7 146.3v2.5"/>
<path d="M190.5 148.8v7.7M193 146.3h6.4M199.4 145v2.6M199.4 155.2v1.3M218.4 155.2v1.3M226.1 145h1.2M234.9 145h2.6M245.1 145h1.3M254 150.1v6.4"/>
</g>
<g fill="#008400" stroke="#008400" stroke-width=".25">
<circle cx="87.6" cy="30.7" r=".51"/>
<circle cx="218.4" cy="66.3" r=".51"/>
<circle cx="127" cy="30.7" r=".51"/>
<circle cx="190.5" cy="136.1" r=".51"/>
<circle cx="43.2" cy="30.7" r=".51"/>
<circle cx="67.3" cy="30.7" r=".51"/>
<circle cx="254" cy="66.3" r=".51"/>
<circle cx="172.7" cy="136.1" r=".51"/>
<circle cx="53.3" cy="53.6" r=".51"/>
<circle cx="120.7" cy="136.1" r=".51"/>
<circle cx="53.3" cy="43.4" r=".51"/>
<circle cx="30.5" cy="30.7" r=".51"/>
<circle cx="137.2" cy="30.7" r=".51"/>
<circle cx="80" cy="43.4" r=".51"/>
<circle cx="199.4" cy="146.3" r=".51"/>
<circle cx="172.7" cy="30.7" r=".51"/>
<circle cx="176.5" cy="86.6" r=".51"/>
<circle cx="228.6" cy="77.7" r=".51"/>
<circle cx="228.6" cy="66.3" r=".51"/>
<circle cx="266.7" cy="109.5" r=".51"/>
<circle cx="241.3" cy="66.3" r=".51"/>
<circle cx="176.5" cy="68.8" r=".51"/>
<circle cx="236.2" cy="145" r=".51"/>
<circle cx="25.4" cy="136.1" r=".51"/>
<circle cx="43.2" cy="42.2" r=".51"/>
<circle cx="63.5" cy="84.1" r=".51"/>
<circle cx="30.5" cy="42.2" r=".51"/>
<circle cx="50.8" cy="96.8" r=".51"/>
<circle cx="165.1" cy="30.7" r=".51"/>
<circle cx="80" cy="30.7" r=".51"/>
<circle cx="25.4" cy="146.3" r=".51"/>
<circle cx="50.8" cy="101.8" r=".51"/>
<circle cx="53.3" cy="30.7" r=".51"/>
<circle cx="137.2" cy="136.1" r=".51"/>
<circle cx="195.6" cy="43.4" r=".51"/>
<circle cx="129.5" cy="86.6" r=".51"/>
<circle cx="241.3" cy="77.7" r=".51"/>
<circle cx="157.5" cy="114.5" r=".51"/>
<circle cx="147.3" cy="114.5" r=".51"/>
<circle cx="129.5" cy="68.8" r=".51"/>
</g>
<path d="M47.7 113.9l1.2 1.3M47.7 111.4l1.2 1.2M48.9 113.9l-1.2 1.3M48.9 111.4l-1.2 1.2" fill="none" stroke="#000084" stroke-width=".18"/>
<text font-size="2.8" fill="#840000" x="178" y="190.5">Title: 5kV USB2.0 Isolator with 200mA supply and speed 12Mbit/s</text>
<g font-size="2.1" fill="#840000">
<text x="178" y="175">Andrey Sagaydako</text>
<text x="178" y="184">Sheet: /</text>
<text x="178" y="181">a.lab</text>
<text x="178" y="186.7">File: aUSBISO5000.sch</text>
<text x="178" y="196.9">KiCad E.D.A. kicad (5.1.10)-1</text>
<text x="178" y="194.1">Size: A4</text>
<text x="200" y="194.1">Date: 2021-06-16</text>
<text x="263" y="194.1">Rev: 1.1</text>
<text x="263" y="196.9">Id: 1/1</text>
</g>
<g font-size="1.8" fill="#840000">
<text x="35" y="11.9">1</text>
<text x="85" y="11.9">2</text>
<text x="135" y="11.9">3</text>
<text x="185" y="11.9">4</text>
<text x="235" y="11.9">5</text>
<text x="285" y="11.9">6</text>
<text x="10.4" y="35.9">A</text>
<text x="102.4" y="35.6">3</text>
<text x="102.4" y="33">4</text>
<text x="102.4" y="30.5">5</text>
<text x="117.6" y="30.5">1</text>
<text x="117.6" y="35.6">2</text>
<text x="176" y="30.5">1</text>
<text x="176" y="33">3</text>
<text x="191.3" y="33">5</text>
<text x="191.3" y="30.5">6</text>
<text x="229.2" y="35.2">UV</text>
<text x="285.4" y="35.9">A</text>
<text x="67.1" y="37.6" transform="rotate(-90 67.1 37.6)">5</text>
<text x="59.2" y="43.2">3</text>
<text x="74.4" y="43.2">1</text>
<text x="176" y="43.2">4</text>
<text x="191.3" y="43.2">2</text>
<text x="59.2" y="53.3">4</text>
<text x="74.4" y="53.3">2</text>
<text x="44.6" y="83.8">A4</text>
<text x="149.6" y="83.3" transform="rotate(-90 149.6 83.3)">1</text>
<text x="154.7" y="83.8" transform="rotate(-90 154.7 83.8)">16</text>
<text x="10.4" y="85.9">B</text>
<text x="44.6" y="88.9">A5</text>
<text x="140.5" y="86.4">3</text>
<text x="162.9" y="86.4">14</text>
<text x="285.4" y="85.9">B</text>
<text x="44.6" y="91.4">B5</text>
<text x="140.5" y="90.2">4</text>
<text x="140.5" y="92.7">5</text>
<text x="162.9" y="90.2">12</text>
<text x="162.9" y="92.7">13</text>
<text x="259.9" y="91.4">1</text>
<text x="44.6" y="101.6">A6</text>
<text x="44.6" y="96.5">A7</text>
<text x="44.6" y="99.1">B7</text>
<text x="68.1" y="96.5">1</text>
<text x="68.1" y="99.1">2</text>
<text x="68.1" y="101.6">3</text>
<text x="83.3" y="101.6">4</text>
<text x="83.3" y="99.1">5</text>
<text x="83.3" y="96.5">6</text>
<text x="97.3" y="96.5">1</text>
<text x="97.3" y="101.6">2</text>
<text x="104.9" y="101.6">3</text>
<text x="104.9" y="96.5">4</text>
<text x="140.5" y="96.5">6</text>
<text x="140.5" y="101.6">7</text>
<text x="162.9" y="101.6">10</text>
<text x="162.9" y="96.5">11</text>
<text x="201.4" y="101.6">3</text>
<text x="201.4" y="96.5">4</text>
<text x="209.1" y="96.5">1</text>
<text x="209.1" y="101.6">2</text>
<text x="224.3" y="101.6">4</text>
<text x="224.3" y="99.1">5</text>
<text x="224.3" y="96.5">6</text>
<text x="239.5" y="96.5">1</text>
<text x="239.5" y="99.1">2</text>
<text x="239.5" y="101.6">3</text>
<text x="259.9" y="96.5">2</text>
<text x="259.9" y="101.6">3</text>
<text x="44.6" y="104.1">B6</text>
<text x="266.4" y="106.1" transform="rotate(-90 266.4 106.1)">4</text>
<text x="269" y="106.1" transform="rotate(-90 269 106.1)">5</text>
<text x="44.6" y="111.8">A8</text>
<text x="144.2" y="108.8" transform="rotate(-90 144.2 108.8)">USB</text>
<text x="147.1" y="111.2" transform="rotate(-90 147.1 111.2)">2</text>
<text x="149.6" y="111.2" transform="rotate(-90 149.6 111.2)">8</text>
<text x="154.7" y="111.2" transform="rotate(-90 154.7 111.2)">9</text>
<text x="157.2" y="111.7" transform="rotate(-90 157.2 111.7)">15</text>
<text x="162" y="108.7" transform="rotate(-90 162 108.7)">Logic</text>
<text x="44.6" y="114.3">B8</text>
<text x="25.1" y="120.7" transform="rotate(-90 25.1 120.7)">S1</text>
<text x="32.8" y="120.7" transform="rotate(-90 32.8 120.7)">A1</text>
<text x="10.4" y="135.9">C</text>
<text x="143" y="135.9">1</text>
<text x="160.8" y="135.9">7</text>
<text x="218.2" y="136.6" transform="rotate(-90 218.2 136.6)">2</text>
<text x="285.4" y="135.9">C</text>
<text x="143" y="141">2</text>
<text x="160.8" y="141">5</text>
<text x="253.7" y="141.7" transform="rotate(-90 253.7 141.7)">3</text>
<text x="224.3" y="144.8">1</text>
<text x="247.2" y="144.8">1</text>
<text x="253.7" y="149.3" transform="rotate(-90 253.7 149.3)">2</text>
<text x="218.2" y="154.4" transform="rotate(-90 218.2 154.4)">3</text>
<text x="239" y="154.6">UV</text>
<text x="10.4" y="185.9">D</text>
<text x="285.4" y="185.9">D</text>
<text x="35" y="199.9">1</text>
<text x="85" y="199.9">2</text>
<text x="135" y="199.9">3</text>
<text x="185" y="199.9">4</text>
<text x="235" y="199.9">5</text>
<text x="285" y="199.9">6</text>
</g>
<g font-size="1.8" fill="#008484">
<text x="23.3" y="23.2">VBUS</text>
<text x="48.4" y="23.2">PWR_FLAG</text>
<text x="135.3" y="23.2">+5VU</text>
<text x="163.3" y="23.2">+5VP</text>
<text x="31.2" y="27.5">BLM18PG221</text>
<text x="31.3" y="24.9">FB1</text>
<text x="103.7" y="26.9">STMPS2171STR</text>
<text x="109.4" y="24.6">U3</text>
<text x="141.2" y="26.2">R10</text>
<text x="141.4" y="28.7">1k</text>
<text x="178" y="26.9">TPS2553DBVR</text>
<text x="183" y="24.6">U5</text>
<text x="217.9" y="25.7">+5VP</text>
<text x="240.8" y="27">+5VP</text>
<text x="68.7" y="34">U1</text>
<text x="91.6" y="35.1">D5</text>
<text x="104.6" y="33.9">EN</text>
<text x="104.6" y="31.4">IN</text>
<text x="112.6" y="31.4">OUT</text>
<text x="153.1" y="35.4">D1</text>
<text x="169.1" y="35.1">D2</text>
<text x="178.3" y="31.4">IN</text>
<text x="178.3" y="33.9">EN</text>
<text x="186.3" y="31.4">OUT</text>
<text x="186.5" y="33.9">ILIM</text>
<text x="244" y="31.4">U9</text>
<text x="253.6" y="30.1">R23</text>
<text x="254.3" y="32.7">1k</text>
<text x="33.6" y="36.6">C1</text>
<text x="33.7" y="38.9">10n</text>
<text x="46.3" y="36.6">C3</text>
<text x="46.6" y="38.9">100n</text>
<text x="55.3" y="36.6">R2</text>
<text x="55.4" y="38.9">43k</text>
<text x="69.7" y="36.5">MAX6457</text>
<text x="82" y="36.6">R6</text>
<text x="82.1" y="38.9">10k</text>
<text x="91.5" y="37.6">RED</text>
<text x="104.6" y="36.4">FAULT</text>
<text x="112.4" y="36.4">GND</text>
<text x="130.1" y="36.6">C4</text>
<text x="130.3" y="38.9">22u</text>
<text x="140.3" y="36.6">C6</text>
<text x="140.5" y="38.9">100n</text>
<text x="152.9" y="37.7">GRN</text>
<text x="169" y="37.6">RED</text>
<text x="197.6" y="37.9">R16</text>
<text x="197.8" y="40.2">120k</text>
<text x="222.9" y="36.6">C13</text>
<text x="223.1" y="38.9">100n</text>
<text x="244" y="39">74LVC1G04</text>
<text x="266.7" y="41.4">YEL</text>
<text x="266.9" y="38.9">D4</text>
<text x="35.2" y="45.3">FB2</text>
<text x="61.5" y="44.1">IN+</text>
<text x="67.9" y="42.6" transform="rotate(-90 67.9 42.6)">VCC</text>
<text x="69.4" y="44.1">OUT</text>
<text x="119.6" y="43.4">GND1</text>
<text x="166.6" y="46.5">R11</text>
<text x="178.3" y="44.1">FAULT</text>
<text x="186.1" y="44.1">GND</text>
<text x="240.3" y="43.4">GND2</text>
<text x="27.7" y="48.5">GND_1</text>
<text x="40.9" y="48.5">GND1</text>
<text x="55.3" y="48">R3</text>
<text x="55.4" y="50.3">15k</text>
<text x="91.7" y="51.6">R24</text>
<text x="124.7" y="48.5">GND1</text>
<text x="134.8" y="48.5">GND1</text>
<text x="147.5" y="48.5">GND1</text>
<text x="168" y="49.1">1k</text>
<text x="193.3" y="49.8">GND2</text>
<text x="217.4" y="49.8">GND2</text>
<text x="260.6" y="49.8">GND2</text>
<text x="61.5" y="54.2">CLEAR</text>
<text x="69.2" y="54.2">GND</text>
<text x="91.8" y="54.1">1k</text>
<text x="51" y="61.2">GND1</text>
<text x="77.7" y="61.2">GND1</text>
<text x="124.6" y="63.8">PWR_FLAG</text>
<text x="148" y="63.8">+5VU +5VP</text>
<text x="171.6" y="63.8">PWR_FLAG</text>
<text x="193.8" y="60">+5VP</text>
<text x="203.9" y="60">+5VP</text>
<text x="229.3" y="63">BLM18PG221</text>
<text x="233.3" y="60.5">FB3</text>
<text x="252.5" y="60">VDD</text>
<text x="257.9" y="60">PWR_FLAG</text>
<text x="58.5" y="77.8">PWR_FLAG</text>
<text x="70.3" y="77.8">VBUS</text>
<text x="123.9" y="73.4">R9</text>
<text x="124" y="75.7">10k</text>
<text x="140.3" y="73.4">C7</text>
<text x="140.5" y="75.7">100n</text>
<text x="170.8" y="73.4">C8</text>
<text x="171" y="75.7">100n</text>
<text x="184.9" y="73.4">R13</text>
<text x="185" y="75.7">10k</text>
<text x="198.8" y="72.2">C10</text>
<text x="199" y="74.5">100n</text>
<text x="208.9" y="72.2">C11</text>
<text x="209.1" y="74.5">100n</text>
<text x="221.6" y="72.2">C12</text>
<text x="221.7" y="74.5">22u</text>
<text x="231.8" y="72.2">C14</text>
<text x="232" y="74.5">100n</text>
<text x="244.5" y="72.2">C15</text>
<text x="244.6" y="74.5">10n</text>
<text x="23.2" y="78.4">J1</text>
<text x="24.9" y="80.9">TYPE-C-31-M-12</text>
<text x="49.4" y="80.9">0805L050</text>
<text x="49.8" y="78.4">F1</text>
<text x="233.3" y="80.8">FB4</text>
<text x="37.3" y="84.7">VBUS</text>
<text x="38.6" y="89.8">CC1</text>
<text x="134.8" y="84.1">GND1</text>
<text x="143.3" y="87.2">VDD1</text>
<text x="156.8" y="87.2">VDD2</text>
<text x="165.3" y="84.1">GND2</text>
<text x="193.3" y="84.1">GND2</text>
<text x="203.4" y="84.1">GND2</text>
<text x="216.1" y="84.1">GND2</text>
<text x="219.5" y="89.2">VDD</text>
<text x="226.3" y="84.1">GND2</text>
<text x="238.8" y="84.1">GNDA</text>
<text x="261.8" y="86">J2</text>
<text x="263" y="88.6">292303-1</text>
<text x="38.6" y="92.3">CC2</text>
<text x="70.2" y="93">USBLC6-2SC6</text>
<text x="75.1" y="90.7">U2</text>
<text x="85.1" y="90.5">VBUS1</text>
<text x="97.6" y="94.9">ACM2012</text>
<text x="98" y="92.4">L1</text>
<text x="115.7" y="92.4">R7</text>
<text x="115.9" y="94.9">22</text>
<text x="143.3" y="91.1">PDEN</text>
<text x="143.3" y="93.6">SPU</text>
<text x="150.5" y="91" transform="rotate(-90 150.5 91)">VBUS1</text>
<text x="155.6" y="91" transform="rotate(-90 155.6 91)">VBUS2</text>
<text x="157.9" y="93.6">SPD</text>
<text x="158.6" y="91.1">PIN</text>
<text x="185.1" y="92.4">R14</text>
<text x="185.7" y="94.9">22</text>
<text x="200.9" y="92.4">L3</text>
<text x="201.8" y="94.9">ACM2012</text>
<text x="226.2" y="91.1">U8</text>
<text x="226.3" y="93.6">USBLC6-2SC6</text>
<text x="262.6" y="92.3">VBUS</text>
<text x="70.4" y="97.4">I/O1</text>
<text x="70.4" y="99.9">GND</text>
<text x="77.1" y="99.9">VBUS</text>
<text x="78.7" y="97.4">I/O1</text>
<text x="143.3" y="97.4">UD-</text>
<text x="158.4" y="97.4">DD-</text>
<text x="226.6" y="99.9">VBUS</text>
<text x="226.6" y="97.4">I/O1</text>
<text x="234.3" y="99.9">GND</text>
<text x="234.9" y="97.4">I/O1</text>
<text x="39.9" y="102.5">D+</text>
<text x="39.9" y="105">D+</text>
<text x="70.4" y="102.5">I/O2</text>
<text x="115.7" y="105.1">R8</text>
<text x="115.9" y="107.6">22</text>
<text x="143.3" y="102.5">UD+</text>
<text x="158" y="102.5">DD+</text>
<text x="164" y="106.3">U4</text>
<text x="185.1" y="105.1">R15</text>
<text x="185.7" y="107.6">22</text>
<text x="226.6" y="102.5">I/O2</text>
<text x="249" y="104.5">PWR_FLAG</text>
<text x="262.6" y="102.5">D+</text>
<text x="267.3" y="103.4" transform="rotate(-90 267.3 103.4)">GND</text>
<text x="269.9" y="103.4" transform="rotate(-90 269.9 103.4)">Shield</text>
<text x="37.4" y="112.6">SBU1</text>
<text x="62.5" y="109.5">GND1</text>
<text x="148" y="108.5" transform="rotate(-90 148 108.5)">GND1</text>
<text x="150.5" y="108.5" transform="rotate(-90 150.5 108.5)">GND1</text>
<text x="155.6" y="108.5" transform="rotate(-90 155.6 108.5)">GND2</text>
<text x="158.1" y="108.5" transform="rotate(-90 158.1 108.5)">GND2</text>
<text x="164.3" y="108.9">ADUM4160</text>
<text x="241.5" y="109.5">GND2</text>
<text x="26" y="116.1" transform="rotate(-90 26 116.1)">SHIELD</text>
<text x="33.7" y="116.1" transform="rotate(-90 33.7 116.1)">GND</text>
<text x="37.4" y="115.2">SBU2</text>
<text x="55.3" y="117.9">R4</text>
<text x="62.9" y="117.9">R5</text>
<text x="252.2" y="117.2">+5VP</text>
<text x="264.2" y="117.1">GNDA</text>
<text x="55.5" y="120.2">5.1k</text>
<text x="63.1" y="120.2">5.1k</text>
<text x="145" y="122.2">GND1</text>
<text x="155.2" y="122.2">GND2</text>
<text x="256.1" y="125.5">R22</text>
<text x="30.2" y="128.5">GND_1</text>
<text x="51" y="128.5">GND1</text>
<text x="58.6" y="128.5">GND1</text>
<text x="118.8" y="129.9">+5VU</text>
<text x="127.3" y="131.6">L2</text>
<text x="132.2" y="129.9">PWR_FLAG</text>
<text x="144.4" y="130.5">PS1</text>
<text x="170.9" y="129.9">+5VP</text>
<text x="179.3" y="131.6">R12</text>
<text x="214.7" y="131.7">U7</text>
<text x="216.6" y="126.1">+5VP</text>
<text x="234.4" y="126.1">+5VP</text>
<text x="256" y="127.8">1k</text>
<text x="127.4" y="134.2">18uH</text>
<text x="145.3" y="136.8">+Vin</text>
<text x="146.2" y="133">AM1D-0505SH60Z</text>
<text x="154.6" y="136.8">+Vout</text>
<text x="180.6" y="134.2">82</text>
<text x="208.8" y="134.3">MCP121T</text>
<text x="238.3" y="134.4">R20</text>
<text x="238.3" y="136.7">10k</text>
<text x="257" y="136.7">GRN</text>
<text x="257.2" y="134.4">D3</text>
<text x="27.4" y="143">1M</text>
<text x="27.4" y="140.7">R1</text>
<text x="36.1" y="140.7">C2</text>
<text x="36.9" y="143">4.7n/2kV</text>
<text x="48.4" y="142.6">PWR_FLAG</text>
<text x="61.1" y="142.6">PWR_FLAG</text>
<text x="123.8" y="142">C5</text>
<text x="145.3" y="141.9">-Vin</text>
<text x="155" y="141.9">-Vout</text>
<text x="175.8" y="142">C9</text>
<text x="201.4" y="143">1k</text>
<text x="201.4" y="140.7">R17</text>
<text x="219.1" y="141.7" transform="rotate(-90 219.1 141.7)">VDD</text>
<text x="124" y="144.3">2.2u</text>
<text x="176" y="144.3">10u</text>
<text x="179.6" y="148">TL431DBZ</text>
<text x="186.3" y="145.7">U6</text>
<text x="219.5" y="145.7">RST</text>
<text x="229.5" y="148.1">R19</text>
<text x="239.6" y="148.1">R21</text>
<text x="256.8" y="144.5">Q1</text>
<text x="257.3" y="146.9">2N7002</text>
<text x="22.6" y="152.6">GND_1</text>
<text x="50.5" y="152.6">GND_1</text>
<text x="63.7" y="152.6">GND1</text>
<text x="118.3" y="153.9">GND1</text>
<text x="137.4" y="153.9">GND1</text>
<text x="162.8" y="153.9">GND2</text>
<text x="170.4" y="153.9">GND2</text>
<text x="201.4" y="153.2">3k</text>
<text x="201.4" y="150.9">R18</text>
<text x="219.1" y="152.1" transform="rotate(-90 219.1 152.1)">VSS</text>
<text x="230.2" y="150.7">1k</text>
<text x="240.3" y="150.7">1k</text>
<text x="188.2" y="161.5">GND2</text>
<text x="197.1" y="161.5">GND2</text>
<text x="216.1" y="161.5">GND2</text>
<text x="251.7" y="161.5">GND2</text>
</g>
<g font-size="1.8">
<text x="54.6" y="101.6">UD_P</text>
<text x="54.6" y="96.5">UD_N</text>
<text x="88.9" y="101.6">UD1_P</text>
<text x="88.9" y="96.5">UD1_N</text>
<text x="107.9" y="96.5">UD2_N</text>
<text x="107.9" y="101.6">UD2_P</text>
<text x="129.5" y="101.6">UD3_P</text>
<text x="129.5" y="96.5">UD3_N</text>
<text x="170.2" y="96.5">DD3_N</text>
<text x="170.2" y="101.6">DD3_P</text>
<text x="193" y="96.5">DD2_N</text>
<text x="193" y="101.6">DD2_P</text>
<text x="213.4" y="96.5">DD1_N</text>
<text x="213.4" y="101.6">DD1_P</text>
<text x="248.9" y="101.6">DD_P</text>
<text x="248.9" y="96.5">DD_N</text>
</g>
<g font-size="1.4" fill="#840000">
<text x="236.5" y="34.3">2</text>
<text x="246.6" y="34.3">4</text>
</g>
</svg>
